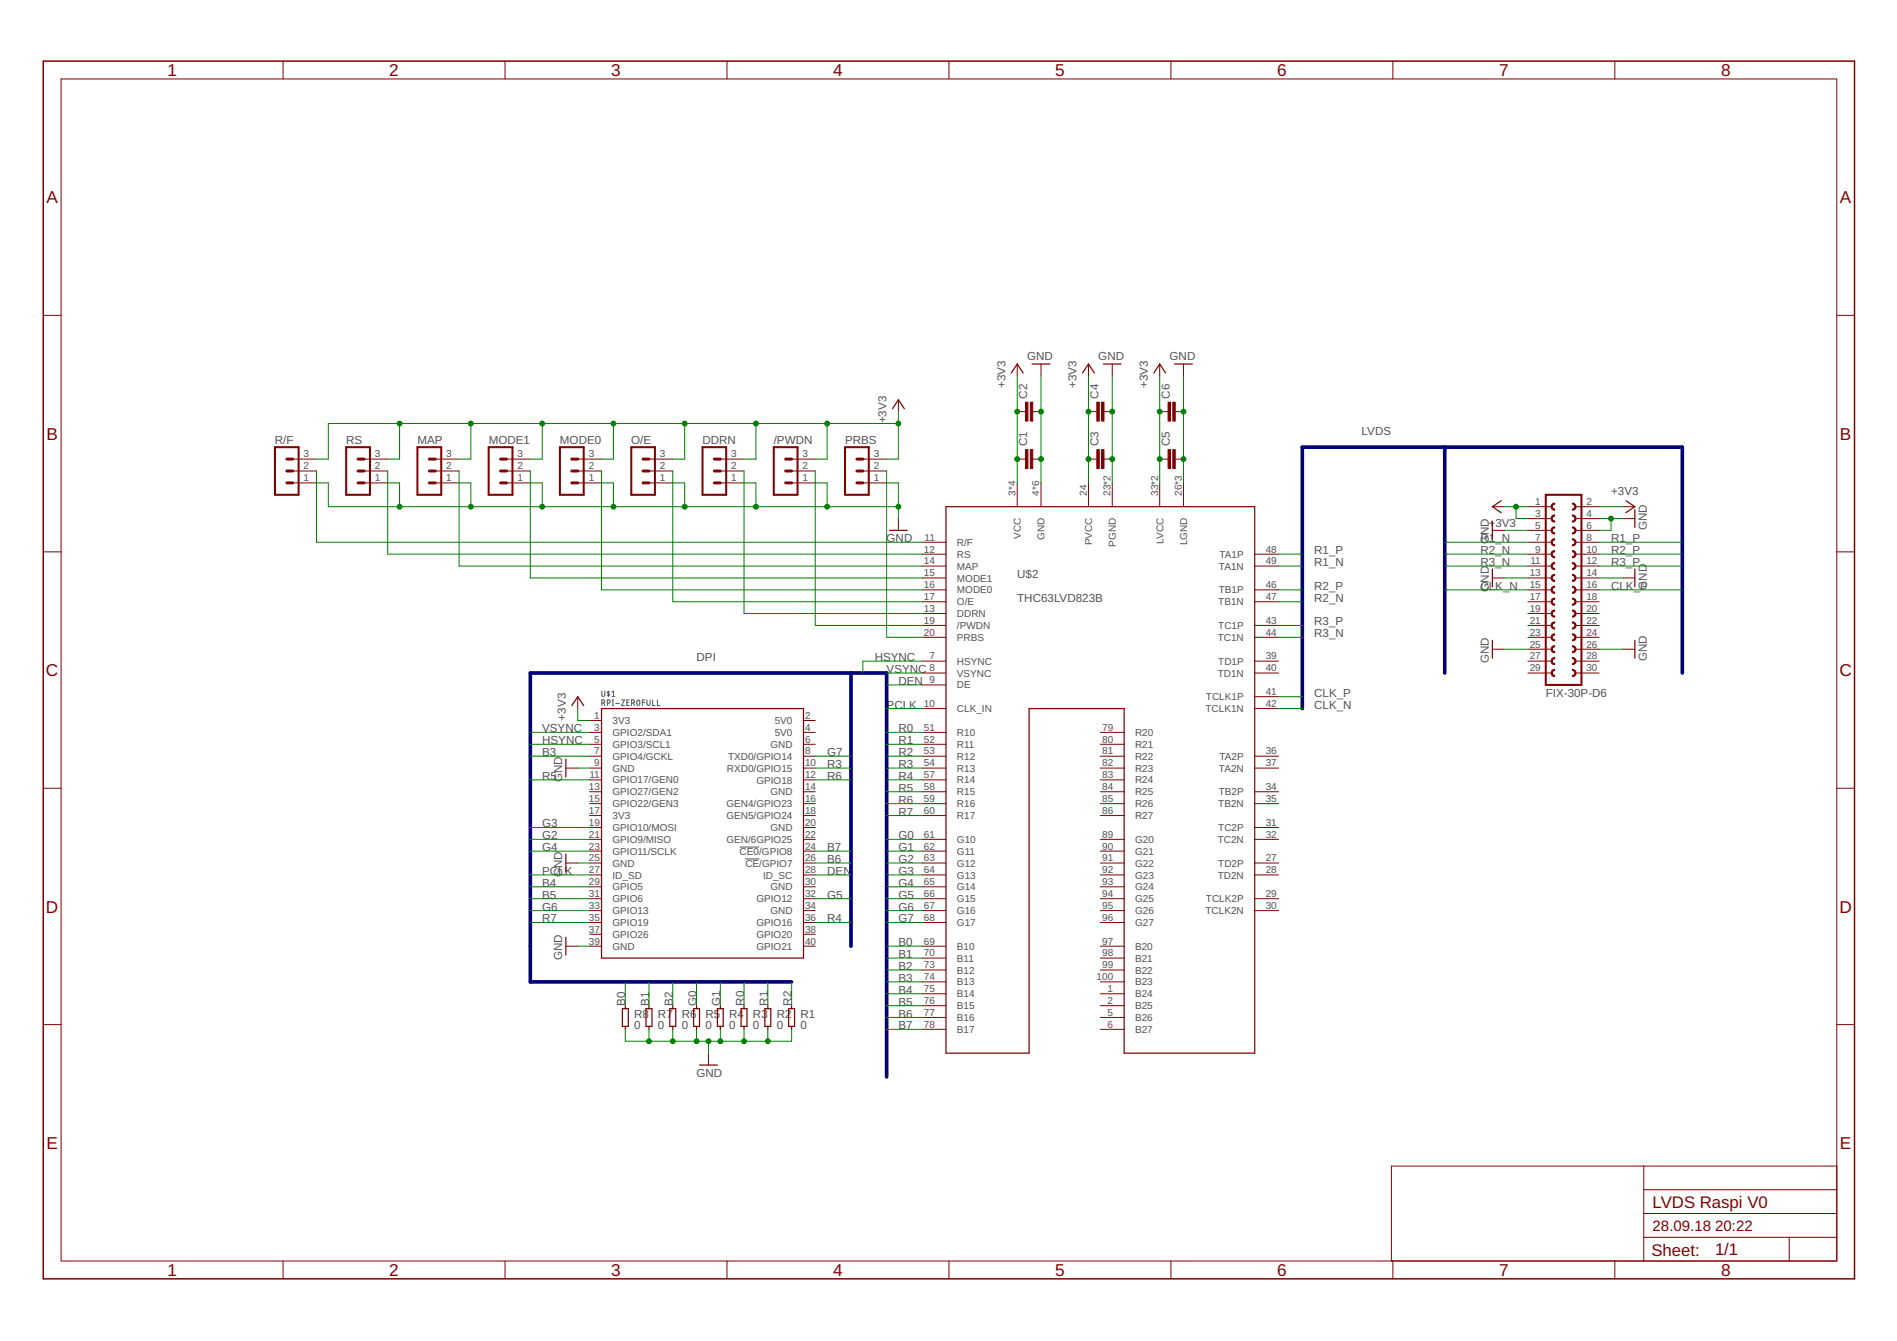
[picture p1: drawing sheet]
<svg xmlns="http://www.w3.org/2000/svg" width="297mm" height="210mm" viewBox="0 0 297 210" stroke-linecap="round" stroke-linejoin="round" font-family="sans-serif">
<g fill="none" stroke="#505050" stroke-width=".16">
<path d="M94.2 110h.3a.24 .24 0 0 0 .2-.2 .24 .24 0 0 0-.2-.2h-.3v.8M94.2 108.2v.6a.23 .23 0 0 0 .3 .2 .23 .23 0 0 0 .2-.2v-.6M94.5 110l.2 .4M95.1 110h.2a.24 .24 0 0 0 .3-.2 .24 .24 0 0 0-.3-.2h-.2v.8M95.3 108.2v.8M95.5 108.3h-.3l-.1 .1 .4 .4-.2 .1h-.2M95.8 108.4l.3-.2v.8M95.8 109h.5M95.9 109.6h.2M95.9 110.4h.2M96 109.6v.8M96.4 110.1h.6"/>
<path d="M97.3 109.6h.5l-.5 .8h.5M98.1 109.9h.3M98.5 109.6h-.4v.8h.4M98.9 110h.2a.24 .24 0 0 0 .3-.2 .24 .24 0 0 0-.3-.2h-.2v.8M99.2 110l.2 .4M99.8 109.7l.1-.1 .3 .1v.5a.23 .23 0 0 1-.3 .2 .23 .23 0 0 1-.2-.2zM100.6 109.9h.4M101 109.6h-.4v.8M101.3 109.6v.6a.24 .24 0 0 0 .2 .2 .24 .24 0 0 0 .3-.2v-.6M102.2 109.6v.8h.4M102.9 109.6v.8h.4M115.8 132.6h3.1"/>
<path d="M116.7 134.5h2.2"/>
</g>
<g fill="none" stroke="#800000" stroke-width=".19">
<path d="M158.3 58.4l1-1.4 .9 1.4M161.6 57h2.8M169.5 58.4l.9-1.4 1 1.4M172.8 57h2.8M180.7 58.4l.9-1.4 .9 1.4M183.9 57h2.8M139.8 64l.9-1.4 .9 1.4M148.1 79.3h48.4v85.5h-20.5v-53.9h-14.9v53.9h-13zM235.1 78.4l-1.4 .9 1.4 .9M254.6 78.4l1.4 .9-1.4 .9M256 79.8v2.7M139.3 83h2.8"/>
<path d="M233.7 81.6v2.8M233.7 89.1v2.8M256 89.1v2.8M88.6 118.8v2.8M89.5 110.4l1-1.3 .9 1.3M94.2 110.9h31.6v39.1h-31.6zM233.7 100.2v2.8M256 100.2v2.8M88.6 133.7v2.8M88.6 146.7v2.8M97.5 157.9h.9v2.8h-.9zM97.9 157.4v.5"/>
<path d="M101.2 157.9h.9v2.8h-.9zM101.6 157.4v.5M104.9 157.9h.9v2.8h-.9zM105.3 157.4v.5M108.6 157.9h.9v2.8h-.9zM109.1 157.4v.5M112.3 157.9h.9v2.8h-.9zM112.8 157.4v.5M116 157.9h1v2.8h-1zM116.5 157.4v.5M119.8 157.9h.9v2.8h-.9zM120.2 157.4v.5"/>
<path d="M123.5 157.9h.9v2.8h-.9zM124 157.4v.5M97.9 160.7v.4M101.6 160.7v.4M105.3 160.7v.4M109.1 160.7v.4M109.5 166.7h2.8M112.8 160.7v.4M116.5 160.7v.4M120.2 160.7v.4M124 160.7v.4"/>
</g>
<g fill="none" stroke="#800000" stroke-width=".16">
<path d="M9.6 12.4h278v185h-278zM44.3 9.6v2.8M79.1 9.6v2.8M113.8 9.6v2.8M148.6 9.6v2.8M183.3 9.6v2.8M218.1 9.6v2.8M252.9 9.6v2.8M6.8 49.4h2.8M159.3 57v1.8M163 57v1.8M170.4 57v1.8"/>
<path d="M174.2 57v1.8M181.6 57v1.8M185.3 57v1.8M287.6 49.4h2.8M45.8 75.6h3.8M45.8 73.7h3.8M45.8 71.9h3.8M57 75.6h3.7M57 73.7h3.7M57 71.9h3.7M68.2 75.6h3.7M68.2 73.7h3.7"/>
<path d="M68.2 71.9h3.7M79.3 75.6h3.7M79.3 73.7h3.7M79.3 71.9h3.7M90.5 75.6h3.7M90.5 73.7h3.7M90.5 71.9h3.7M101.6 75.6h3.7M101.6 73.7h3.7M101.6 71.9h3.7M112.8 75.6h3.7M112.8 73.7h3.7"/>
<path d="M112.8 71.9h3.7M124 75.6h3.7M124 73.7h3.7M124 71.9h3.7M135.1 75.6h3.7M135.1 73.7h3.7M135.1 71.9h3.7M140.7 62.6v1.8M159.3 75.6v3.7M159.3 71.9h1.3M159.3 64.4h1.3M161.7 71.9h1.3"/>
<path d="M161.7 64.4h1.3M163 75.6v3.7M170.4 75.6v3.7M170.4 71.9h1.3M170.4 64.4h1.3M172.8 71.9h1.4M172.8 64.4h1.4M174.2 75.6v3.7M181.6 75.6v3.7M181.6 71.9h1.3M181.6 64.4h1.3M184 71.9h1.3"/>
<path d="M184 64.4h1.3M185.3 75.6v3.7M233.7 79.3h1.8M239.2 79.3h3.8M246.7 79.3h3.7M254.1 79.3h1.9M6.8 86.4h2.8M140.7 81.2v1.8M144.4 99.8h3.7M144.4 97.9h3.7M144.4 96h3.7M144.4 94.2h3.7"/>
<path d="M144.4 92.3h3.7M144.4 90.5h3.7M144.4 88.6h3.7M144.4 86.7h3.7M144.4 84.9h3.7M196.5 99.8h3.7M196.5 97.9h3.7M196.5 94.2h3.7M196.5 92.3h3.7M196.5 88.6h3.7M196.5 86.7h3.7M233.7 90.5h1.8"/>
<path d="M233.7 83h1.8M239.2 99.8h3.8M239.2 97.9h3.8M239.2 96h3.8M239.2 94.2h3.8M239.2 92.3h3.8M239.2 90.5h3.8M239.2 88.6h3.8M239.2 86.7h3.8M239.2 84.9h3.8M239.2 81.2h3.8M239.2 83h3.8"/>
<path d="M246.7 99.8h3.7M246.7 97.9h3.7M246.7 96h3.7M246.7 94.2h3.7M246.7 92.3h3.7M246.7 90.5h3.7M246.7 88.6h3.7M246.7 86.7h3.7M246.7 84.9h3.7M246.7 81.2h3.7M246.7 83h3.7M254.1 90.5h1.9"/>
<path d="M254.1 81.2h1.9M287.6 86.4h2.8M90.5 109.1v1.8M92.3 112.8h1.9M92.3 114.6h1.9M92.3 116.5h1.9M92.3 118.4h1.9M125.8 112.8h1.9M125.8 114.6h1.9M125.8 116.5h1.9M125.8 118.4h1.9M144.4 114.6h3.7"/>
<path d="M144.4 116.5h3.7M144.4 118.4h3.7M144.4 110.9h3.7M144.4 103.5h3.7M144.4 105.3h3.7M144.4 107.2h3.7M172.3 114.6h3.7M172.3 116.5h3.7M172.3 118.4h3.7M196.5 118.4h3.7M196.5 110.9h3.7M196.5 103.5h3.7"/>
<path d="M196.5 105.3h3.7M196.5 109.1h3.7M233.7 101.6h1.8M239.2 103.5h3.8M239.2 105.3h3.8M239.2 101.6h3.8M246.7 103.5h3.7M246.7 105.3h3.7M246.7 101.6h3.7M254.1 101.6h1.9M6.8 123.4h2.8M88.6 120.2h1.9"/>
<path d="M88.6 135.1h1.9M92.3 120.2h1.9M92.3 122.1h1.9M92.3 123.9h1.9M92.3 125.8h1.9M92.3 127.7h1.9M92.3 129.5h1.9M92.3 131.4h1.9M92.3 133.2h1.9M92.3 135.1h1.9M92.3 136.9h1.9M92.3 138.8h1.9"/>
<path d="M125.8 120.2h1.9M125.8 122.1h1.9M125.8 123.9h1.9M125.8 125.8h1.9M125.8 127.7h1.9M125.8 129.5h1.9M125.8 131.4h1.9M125.8 133.2h1.9M125.8 135.1h1.9M125.8 136.9h1.9M125.8 138.8h1.9M144.4 120.2h3.7"/>
<path d="M144.4 122.1h3.7M144.4 123.9h3.7M144.4 125.8h3.7M144.4 127.7h3.7M144.4 131.4h3.7M144.4 133.2h3.7M144.4 135.1h3.7M144.4 136.9h3.7M144.4 138.8h3.7M172.3 120.2h3.7M172.3 122.1h3.7M172.3 123.9h3.7"/>
<path d="M172.3 125.8h3.7M172.3 127.7h3.7M172.3 131.4h3.7M172.3 133.2h3.7M172.3 135.1h3.7M172.3 136.9h3.7M172.3 138.8h3.7M196.5 120.2h3.7M196.5 123.9h3.7M196.5 125.8h3.7M196.5 129.5h3.7M196.5 131.4h3.7"/>
<path d="M196.5 135.1h3.7M196.5 136.9h3.7M287.6 123.4h2.8M88.6 148.1h1.9M92.3 140.7h1.9M92.3 142.5h1.9M92.3 144.4h1.9M92.3 146.2h1.9M92.3 148.1h1.9M125.8 140.7h1.9M125.8 142.5h1.9M125.8 144.4h1.9"/>
<path d="M125.8 146.2h1.9M125.8 148.1h1.9M144.4 140.7h3.7M144.4 142.5h3.7M144.4 144.4h3.7M144.4 148.1h3.7M144.4 150h3.7M144.4 151.8h3.7M144.4 153.7h3.7M144.4 155.6h3.7M144.4 157.4h3.7M144.4 159.3h3.7"/>
<path d="M172.3 140.7h3.7M172.3 142.5h3.7M172.3 144.4h3.7M172.3 148.1h3.7M172.3 150h3.7M172.3 151.8h3.7M172.3 153.7h3.7M172.3 155.6h3.7M172.3 157.4h3.7M172.3 159.3h3.7M196.5 140.7h3.7M196.5 142.5h3.7"/>
<path d="M6.8 160.4h2.8M110.9 164.8v1.9M144.4 161.1h3.7M172.3 161.1h3.7M287.6 160.4h2.8M44.3 197.4v2.8M79.1 197.4v2.8M113.8 197.4v2.8M148.6 197.4v2.8M183.3 197.4v2.8M218.1 197.4v2.8M252.9 197.4v2.8"/>
<path d="M257.4 193.7h30.2M257.4 182.5v14.9M257.4 189.9h30.2M257.4 186.2h30.2M280.2 193.7v3.7M287.6 182.5h-69.7v14.9"/>
</g>
<path d="M43.1 70h3.7v7.4h-3.7zM54.2 70h3.7v7.4h-3.7zM65.4 70h3.7v7.4h-3.7zM76.5 70h3.7v7.4h-3.7zM87.7 70h3.7v7.4h-3.7zM98.8 70h3.8v7.4h-3.8zM110 70h3.7v7.4h-3.7zM121.2 70h3.7v7.4h-3.7zM132.3 70h3.7v7.4h-3.7zM242 77.4h5.6v29.8h-5.6z" fill="none" stroke="#800000" stroke-width=".32"/>
<g fill="none" stroke="#800000" stroke-width=".47">
<path d="M44.9 71.9h.9M44.9 73.7h.9M44.9 75.6h.9M56.1 71.9h.9M56.1 73.7h.9M56.1 75.6h.9M67.2 71.9h1M67.2 73.7h1M67.2 75.6h1M78.4 71.9h.9M78.4 73.7h.9M78.4 75.6h.9"/>
<path d="M89.5 71.9h1M89.5 73.7h1M89.5 75.6h1M100.7 71.9h.9M100.7 73.7h.9M100.7 75.6h.9M111.9 71.9h.9M111.9 73.7h.9M111.9 75.6h.9M123 71.9h1M123 73.7h1M123 75.6h1"/>
<path d="M134.2 71.9h.9M134.2 73.7h.9M134.2 75.6h.9"/>
</g>
<g fill="#800000" stroke="#800000" stroke-width=".16">
<path d="M243 82.7l.3-.2h.1v.2a.37 .37 0 0 0-.3 .3 .37 .37 0 0 0 .3 .4v.2h-.1a.58 .58 0 0 1-.3-.9z" fill-rule="evenodd"/>
<path d="M243 80.8l.3-.2h.1v.2a.37 .37 0 0 0-.3 .4 .37 .37 0 0 0 .3 .3v.2h-.1a.58 .58 0 0 1-.3-.9z" fill-rule="evenodd"/>
<path d="M243 79l.3-.3h.1v.2a.37 .37 0 0 0-.3 .4 .37 .37 0 0 0 .3 .4v.2h-.1a.57 .57 0 0 1-.3-.9z" fill-rule="evenodd"/>
<path d="M246.2 82.5a.56 .56 0 0 1 .6 .5 .56 .56 0 0 1-.6 .6v-.2a.37 .37 0 0 0 .4-.4 .37 .37 0 0 0-.4-.3z" fill-rule="evenodd"/>
<path d="M246.2 80.6a.56 .56 0 0 1 .6 .6 .56 .56 0 0 1-.6 .5v-.2a.37 .37 0 0 0 .4-.3 .37 .37 0 0 0-.4-.4z" fill-rule="evenodd"/>
<path d="M246.2 78.7a.56 .56 0 0 1 .6 .6 .56 .56 0 0 1-.6 .6v-.2a.37 .37 0 0 0 .4-.4 .37 .37 0 0 0-.4-.4z" fill-rule="evenodd"/>
<path d="M243 86.4l.3-.2h.1v.2a.37 .37 0 0 0-.3 .4 .37 .37 0 0 0 .3 .3v.2h-.1a.59 .59 0 0 1-.3-.9z" fill-rule="evenodd"/>
<path d="M243 84.5l.3-.2h.1v.2a.37 .37 0 0 0-.3 .4 .37 .37 0 0 0 .3 .4v.1h-.1a.59 .59 0 0 1-.3-.9z" fill-rule="evenodd"/>
<path d="M246.2 86.2a.56 .56 0 0 1 .6 .6 .56 .56 0 0 1-.6 .5v-.2a.37 .37 0 0 0 .4-.3 .37 .37 0 0 0-.4-.4z" fill-rule="evenodd"/>
<path d="M246.2 84.3a.56 .56 0 0 1 .6 .6 .56 .56 0 0 1-.6 .5v-.1a.37 .37 0 0 0 .4-.4 .37 .37 0 0 0-.4-.4z" fill-rule="evenodd"/>
<path d="M243 92l.3-.2h.1v.1a.37 .37 0 0 0-.3 .4 .37 .37 0 0 0 .3 .4v.2h-.1a.57 .57 0 0 1-.3-.9z" fill-rule="evenodd"/>
<path d="M243 90.1l.3-.2h.1v.2a.37 .37 0 0 0-.3 .4 .37 .37 0 0 0 .3 .3v.2h-.1a.57 .57 0 0 1-.3-.9z" fill-rule="evenodd"/>
<path d="M243 88.2l.3-.1h.1v.1a.38 .38 0 0 0-.3 .4 .38 .38 0 0 0 .3 .4v.2h-.1a.57 .57 0 0 1-.3-1z" fill-rule="evenodd"/>
<path d="M246.2 91.8a.56 .56 0 0 1 .6 .5 .56 .56 0 0 1-.6 .6v-.2a.37 .37 0 0 0 .4-.4 .37 .37 0 0 0-.4-.4z" fill-rule="evenodd"/>
<path d="M246.2 89.9a.56 .56 0 0 1 .6 .6 .56 .56 0 0 1-.6 .5v-.2a.37 .37 0 0 0 .4-.3 .37 .37 0 0 0-.4-.4z" fill-rule="evenodd"/>
<path d="M246.2 88.1a.55 .55 0 0 1 .6 .5 .55 .55 0 0 1-.6 .6v-.2a.38 .38 0 0 0 .4-.4 .38 .38 0 0 0-.4-.4z" fill-rule="evenodd"/>
<path d="M243 95.7l.3-.2h.1v.2a.37 .37 0 0 0-.3 .3 .37 .37 0 0 0 .3 .4v.2h-.1a.58 .58 0 0 1-.3-.9z" fill-rule="evenodd"/>
<path d="M243 93.8l.3-.2h.1v.2a.37 .37 0 0 0-.3 .4 .37 .37 0 0 0 .3 .4v.1h-.1a.58 .58 0 0 1-.3-.9z" fill-rule="evenodd"/>
<path d="M246.2 95.5a.56 .56 0 0 1 .6 .5 .56 .56 0 0 1-.6 .6v-.2a.37 .37 0 0 0 .4-.4 .37 .37 0 0 0-.4-.3z" fill-rule="evenodd"/>
<path d="M246.2 93.6a.56 .56 0 0 1 .6 .6 .56 .56 0 0 1-.6 .5v-.1a.37 .37 0 0 0 .4-.4 .37 .37 0 0 0-.4-.4z" fill-rule="evenodd"/>
<path d="M243 101.3l.3-.2h.1v.1a.38 .38 0 0 0-.3 .4 .38 .38 0 0 0 .3 .4v.2h-.1a.57 .57 0 0 1-.3-.9z" fill-rule="evenodd"/>
<path d="M243 99.4l.3-.2h.1v.2a.37 .37 0 0 0-.3 .4 .37 .37 0 0 0 .3 .3v.2h-.1a.57 .57 0 0 1-.3-.9z" fill-rule="evenodd"/>
<path d="M243 97.5l.3-.2h.1v.2a.37 .37 0 0 0-.3 .4 .37 .37 0 0 0 .3 .4v.2h-.1a.59 .59 0 0 1-.3-1z" fill-rule="evenodd"/>
<path d="M246.2 101.1a.55 .55 0 0 1 .6 .5 .55 .55 0 0 1-.6 .6v-.2a.38 .38 0 0 0 .4-.4 .38 .38 0 0 0-.4-.4z" fill-rule="evenodd"/>
<path d="M246.2 99.2a.55 .55 0 0 1 .6 .6 .55 .55 0 0 1-.6 .5v-.2a.37 .37 0 0 0 .4-.3 .37 .37 0 0 0-.4-.4z" fill-rule="evenodd"/>
<path d="M246.2 97.3a.56 .56 0 0 1 .6 .6 .56 .56 0 0 1-.6 .6v-.2a.37 .37 0 0 0 .4-.4 .37 .37 0 0 0-.4-.4z" fill-rule="evenodd"/>
<path d="M243 105l.3-.2h.1v.2a.37 .37 0 0 0-.3 .3 .37 .37 0 0 0 .3 .4v.2h-.1a.58 .58 0 0 1-.3-.9z" fill-rule="evenodd"/>
<path d="M243 103.1l.3-.2h.1v.2a.37 .37 0 0 0-.3 .4 .37 .37 0 0 0 .3 .3v.2h-.1a.57 .57 0 0 1-.3-.9z" fill-rule="evenodd"/>
<path d="M246.2 104.8a.56 .56 0 0 1 .6 .5 .56 .56 0 0 1-.6 .6v-.2a.37 .37 0 0 0 .4-.4 .37 .37 0 0 0-.4-.3z" fill-rule="evenodd"/>
<path d="M246.2 102.9a.56 .56 0 0 1 .6 .6 .56 .56 0 0 1-.6 .5v-.2a.37 .37 0 0 0 .4-.3 .37 .37 0 0 0-.4-.4z" fill-rule="evenodd"/>
</g>
<g fill="#800000" stroke="#800000" stroke-width=".16">
<path d="M161.3 70.4h.4v2.9h-.4z"/>
<path d="M160.6 70.4h.4v2.9h-.4z"/>
<path d="M161.3 62.9h.4v3h-.4z"/>
<path d="M160.6 62.9h.4v3h-.4z"/>
<path d="M172.5 70.4h.4v2.9h-.4z"/>
<path d="M171.7 70.4h.4v2.9h-.4z"/>
<path d="M172.5 62.9h.4v3h-.4z"/>
<path d="M171.7 62.9h.4v3h-.4z"/>
<path d="M183.6 70.4h.4v2.9h-.4z"/>
<path d="M182.9 70.4h.4v2.9h-.4z"/>
<path d="M183.6 62.9h.4v3h-.4z"/>
<path d="M182.9 62.9h.4v3h-.4z"/>
</g>
<path d="M6.8 9.6h283.6v190.6h-283.6z" fill="none" stroke="#800000" stroke-width=".23"/>
<path d="M226.2 70v35.3M133.2 105.3v42.8M263.4 105.3v-35.3h-59.5v40.9M124 153.7h-41v-48.4h55.8v63.3" fill="none" stroke="#000080" stroke-width=".57"/>
<g fill="none" stroke="#008000" stroke-width=".16">
<path d="M159.3 58.8v16.8M163 58.8v16.8M170.4 58.8v16.8M174.2 58.8v16.8M181.6 58.8v16.8M185.3 58.8v16.8M49.6 73.7v11.2h94.8M49.6 75.6h1.8v3.7h89.3M60.7 73.7v13h83.7M60.7 75.6h1.9v3.7M62.6 66.3v5.6h-1.9M71.9 73.7v14.9h72.5"/>
<path d="M71.9 75.6h1.8v3.7M73.7 66.3v5.6h-1.8M83 73.7v16.8h61.4M83 75.6h1.9v3.7M84.9 66.3v5.6h-1.9M94.2 73.7v18.6h50.2M94.2 75.6h1.9v3.7M96.1 66.3v5.6h-1.9M105.3 73.7v20.5h39.1M105.3 75.6h1.9v3.7M107.2 66.3v5.6h-1.9M116.5 73.7v22.3h27.9"/>
<path d="M116.5 75.6h1.9v3.7M118.4 66.3v5.6h-1.9M127.7 73.7v24.2h16.7M127.7 75.6h1.8v3.7M129.5 66.3v5.6h-1.8M138.8 73.7v26.1h5.6M138.8 75.6h1.9v5.6M140.7 66.3h-89.3v5.6h-1.8M140.7 64.4v7.5h-1.9M235.5 79.3h3.7M237.4 79.3v1.9h1.8M250.4 79.3h3.7"/>
<path d="M200.2 86.7h3.7M200.2 88.6h3.7M200.2 92.3h3.7M200.2 94.2h3.7M200.2 97.9h3.7M200.2 99.8h3.7M226.2 84.9h13M226.2 86.7h13M226.2 88.6h13M226.2 92.3h13M235.5 90.5h3.7M235.5 83h3.7"/>
<path d="M250.4 84.9h13M250.4 86.7h13M250.4 88.6h13M250.4 90.5h3.7M250.4 92.3h13M250.4 81.2h3.7M252.3 81.2v1.8h-1.9M83 118.4h9.3M83 116.5h9.3M83 114.6h9.3M90.5 110.9v1.9h1.8M127.7 118.4h5.5"/>
<path d="M138.8 118.4h5.6M138.8 116.5h5.6M138.8 114.6h5.6M138.8 105.3h5.6M138.8 110.9h5.6M138.8 107.2h5.6M144.4 103.5h-9.3v1.8M200.2 110.9h3.7M200.2 109.1h3.7M235.5 101.6h3.7M250.4 101.6h3.7M83 122.1h9.3"/>
<path d="M83 131.4h9.3M83 133.2h9.3M83 136.9h9.3M83 129.5h9.3M83 138.8h9.3M90.5 120.2h1.8M90.5 135.1h1.8M127.7 122.1h5.5M127.7 120.2h5.5M127.7 133.2h5.5M127.7 135.1h5.5M127.7 136.9h5.5"/>
<path d="M138.8 127.7h5.6M138.8 125.8h5.6M138.8 122.1h5.6M138.8 123.9h5.6M138.8 120.2h5.6M138.8 131.4h5.6M138.8 133.2h5.6M138.8 135.1h5.6M138.8 136.9h5.6M138.8 138.8h5.6M83 144.4h9.3M83 140.7h9.3"/>
<path d="M83 142.5h9.3M90.5 148.1h1.8M97.9 153.7v3.7M101.6 153.7v3.7M105.3 153.7v3.7M109.1 153.7v3.7M112.8 153.7v3.7M116.5 153.7v3.7M120.2 153.7v3.7M124 153.7v3.7M127.7 144.4h5.5M127.7 140.7h5.5"/>
<path d="M138.8 144.4h5.6M138.8 140.7h5.6M138.8 142.5h5.6M138.8 148.1h5.6M138.8 150h5.6M138.8 151.8h5.6M138.8 153.7h5.6M138.8 155.6h5.6M138.8 157.4h5.6M138.8 159.3h5.6M97.9 161.1v1.9h26.1v-1.9M101.6 161.1v1.9"/>
<path d="M105.3 161.1v1.9M109.1 161.1v1.9M110.9 163v1.8M112.8 161.1v1.9M116.5 161.1v1.9M120.2 161.1v1.9M138.8 161.1h5.6"/>
</g>
<g fill="#008000" stroke="#008000" stroke-width=".16">
<circle cx="120.2" cy="163" r=".38"/>
<circle cx="116.5" cy="163" r=".38"/>
<circle cx="112.8" cy="163" r=".38"/>
<circle cx="109.1" cy="163" r=".38"/>
<circle cx="105.3" cy="163" r=".38"/>
<circle cx="101.6" cy="163" r=".38"/>
<circle cx="110.9" cy="163" r=".38"/>
<circle cx="129.5" cy="79.3" r=".38"/>
<circle cx="118.4" cy="79.3" r=".38"/>
<circle cx="107.2" cy="79.3" r=".38"/>
<circle cx="96.1" cy="79.3" r=".38"/>
<circle cx="84.9" cy="79.3" r=".38"/>
<circle cx="73.7" cy="79.3" r=".38"/>
<circle cx="62.6" cy="79.3" r=".38"/>
<circle cx="140.7" cy="79.3" r=".38"/>
<circle cx="163" cy="71.9" r=".38"/>
<circle cx="163" cy="64.4" r=".38"/>
<circle cx="174.2" cy="71.9" r=".38"/>
<circle cx="174.2" cy="64.4" r=".38"/>
<circle cx="185.3" cy="71.9" r=".38"/>
<circle cx="185.3" cy="64.4" r=".38"/>
<circle cx="252.3" cy="81.2" r=".38"/>
<circle cx="62.6" cy="66.3" r=".38"/>
<circle cx="73.7" cy="66.3" r=".38"/>
<circle cx="84.9" cy="66.3" r=".38"/>
<circle cx="96.1" cy="66.3" r=".38"/>
<circle cx="107.2" cy="66.3" r=".38"/>
<circle cx="118.4" cy="66.3" r=".38"/>
<circle cx="129.5" cy="66.3" r=".38"/>
<circle cx="140.7" cy="66.3" r=".38"/>
<circle cx="159.3" cy="71.9" r=".38"/>
<circle cx="159.3" cy="64.4" r=".38"/>
<circle cx="170.4" cy="71.9" r=".38"/>
<circle cx="170.4" cy="64.4" r=".38"/>
<circle cx="181.6" cy="71.9" r=".38"/>
<circle cx="181.6" cy="64.4" r=".38"/>
<circle cx="237.4" cy="79.3" r=".38"/>
</g>
<g font-size="2.7" fill="#800000">
<text x="26.2" y="11.9">1</text>
<text x="61" y="11.9">2</text>
<text x="95.7" y="11.9">3</text>
<text x="130.5" y="11.9">4</text>
<text x="165.2" y="11.9">5</text>
<text x="200" y="11.9">6</text>
<text x="234.7" y="11.9">7</text>
<text x="269.5" y="11.9">8</text>
<text x="7.3" y="31.8">A</text>
<text x="288.1" y="31.8">A</text>
<text x="7.3" y="68.8">B</text>
<text x="288.1" y="68.8">B</text>
<text x="7.2" y="105.8">C</text>
<text x="288" y="105.8">C</text>
<text x="7.2" y="142.8">D</text>
<text x="288" y="142.8">D</text>
<text x="7.3" y="179.8">E</text>
<text x="288.1" y="179.8">E</text>
<text x="26.2" y="199.7">1</text>
<text x="61" y="199.7">2</text>
<text x="95.7" y="199.7">3</text>
<text x="130.5" y="199.7">4</text>
<text x="165.2" y="199.7">5</text>
<text x="200" y="199.7">6</text>
<text x="234.7" y="199.7">7</text>
<text x="269.5" y="199.7">8</text>
</g>
<g font-size="2.6" fill="#800000">
<text x="258.8" y="189">LVDS Raspi V0</text>
<text x="258.6" y="196.6">Sheet:</text>
<text x="268.5" y="196.5">1/1</text>
</g>
<g font-size="2.3" fill="#800000">
<text x="258.8" y="192.7">28.09.18</text>
<text x="268.6" y="192.7">20:22</text>
</g>
<g font-size="1.8" fill="#505050">
<text x="160.8" y="56.4">GND</text>
<text x="172" y="56.4">GND</text>
<text x="183.1" y="56.4">GND</text>
<text x="157.4" y="60.7" transform="rotate(-90 157.4 60.7)">+3V3</text>
<text x="160.9" y="62.4" transform="rotate(-90 160.9 62.4)">C2</text>
<text x="168.6" y="60.7" transform="rotate(-90 168.6 60.7)">+3V3</text>
<text x="172" y="62.4" transform="rotate(-90 172 62.4)">C4</text>
<text x="179.7" y="60.7" transform="rotate(-90 179.7 60.7)">+3V3</text>
<text x="183.2" y="62.4" transform="rotate(-90 183.2 62.4)">C6</text>
<text x="43" y="69.4">R/F</text>
<text x="54.2" y="69.4">RS</text>
<text x="65.4" y="69.4">MAP</text>
<text x="76.5" y="69.4">MODE1</text>
<text x="87.7" y="69.4">MODE0</text>
<text x="98.8" y="69.4">O/E</text>
<text x="110" y="69.4">DDRN</text>
<text x="121.2" y="69.4">/PWDN</text>
<text x="132.3" y="69.4">PRBS</text>
<text x="138.8" y="66.3" transform="rotate(-90 138.8 66.3)">+3V3</text>
<text x="160.9" y="69.8" transform="rotate(-90 160.9 69.8)">C1</text>
<text x="172" y="69.8" transform="rotate(-90 172 69.8)">C3</text>
<text x="183.2" y="69.8" transform="rotate(-90 183.2 69.8)">C5</text>
<text x="213.2" y="68.1">LVDS</text>
<text x="252.3" y="77.4">+3V3</text>
<text x="233.1" y="82.5">+</text>
<text x="234.2" y="82.5">3V3</text>
<text x="257.8" y="83" transform="rotate(-90 257.8 83)">GND</text>
<text x="138.8" y="84.9">GND</text>
<text x="205.8" y="86.7">R1_P</text>
<text x="205.8" y="88.6">R1_N</text>
<text x="231.8" y="84.9">R1_N</text>
<text x="231.8" y="86.7">R2_N</text>
<text x="231.8" y="88.6">R3_N</text>
<text x="233.1" y="85.2" transform="rotate(-90 233.1 85.2)">GND</text>
<text x="252.3" y="84.9">R1_P</text>
<text x="252.3" y="86.7">R2_P</text>
<text x="252.3" y="88.6">R3_P</text>
<text x="159.3" y="90.5">U$2</text>
<text x="159.3" y="94.2">THC63LVD823B</text>
<text x="205.8" y="92.3">R2_P</text>
<text x="205.8" y="94.2">R2_N</text>
<text x="231.8" y="92.3">CLK_N</text>
<text x="233.1" y="92.6" transform="rotate(-90 233.1 92.6)">GND</text>
<text x="252.3" y="92.3">CLK_P</text>
<text x="257.8" y="92.3" transform="rotate(-90 257.8 92.3)">GND</text>
<text x="205.8" y="97.9">R3_P</text>
<text x="205.8" y="99.8">R3_N</text>
<text x="109.1" y="103.5">DPI</text>
<text x="137" y="103.5">HSYNC</text>
<text x="138.8" y="105.3">VSYNC</text>
<text x="140.7" y="107.2">DEN</text>
<text x="233.1" y="103.8" transform="rotate(-90 233.1 103.8)">GND</text>
<text x="257.8" y="103.5" transform="rotate(-90 257.8 103.5)">GND</text>
<text x="88.6" y="112.8" transform="rotate(-90 88.6 112.8)">+3V3</text>
<text x="138.8" y="110.9">PCLK</text>
<text x="205.8" y="109.1">CLK_P</text>
<text x="205.8" y="110.9">CLK_N</text>
<text x="242" y="109">FIX-30P-D6</text>
<text x="84.9" y="114.6">VSYNC</text>
<text x="84.9" y="116.5">HSYNC</text>
<text x="84.9" y="118.4">B3</text>
<text x="129.5" y="118.4">G7</text>
<text x="140.7" y="118.4">R2</text>
<text x="140.7" y="116.5">R1</text>
<text x="140.7" y="114.6">R0</text>
<text x="84.9" y="122.1">R5</text>
<text x="88" y="122.4" transform="rotate(-90 88 122.4)">GND</text>
<text x="129.5" y="122.1">R6</text>
<text x="129.5" y="120.2">R3</text>
<text x="140.7" y="125.8">R6</text>
<text x="140.7" y="123.9">R5</text>
<text x="140.7" y="122.1">R4</text>
<text x="140.7" y="120.2">R3</text>
<text x="84.9" y="131.4">G2</text>
<text x="84.9" y="129.5">G3</text>
<text x="140.7" y="127.7">R7</text>
<text x="140.7" y="131.4">G0</text>
<text x="84.9" y="133.2">G4</text>
<text x="84.9" y="137">PCLK</text>
<text x="88" y="137.3" transform="rotate(-90 88 137.3)">GND</text>
<text x="129.5" y="135.1">B6</text>
<text x="129.5" y="133.2">B7</text>
<text x="129.5" y="137">DEN</text>
<text x="140.7" y="133.2">G1</text>
<text x="140.7" y="135.1">G2</text>
<text x="140.7" y="137">G3</text>
<text x="84.9" y="142.5">G6</text>
<text x="84.9" y="138.8">B4</text>
<text x="84.9" y="140.7">B5</text>
<text x="129.5" y="140.7">G5</text>
<text x="140.7" y="138.8">G4</text>
<text x="140.7" y="140.7">G5</text>
<text x="140.7" y="142.5">G6</text>
<text x="84.9" y="144.4">R7</text>
<text x="129.5" y="144.4">R4</text>
<text x="140.7" y="144.4">G7</text>
<text x="140.7" y="148.1">B0</text>
<text x="140.7" y="150">B1</text>
<text x="88" y="150.3" transform="rotate(-90 88 150.3)">GND</text>
<text x="140.7" y="151.8">B2</text>
<text x="140.7" y="153.7">B3</text>
<text x="140.7" y="155.5">B4</text>
<text x="97.9" y="157.4" transform="rotate(-90 97.9 157.4)">B0</text>
<text x="99.3" y="161.1">0</text>
<text x="99.3" y="159.3">R8</text>
<text x="101.6" y="157.4" transform="rotate(-90 101.6 157.4)">B1</text>
<text x="103" y="161.1">0</text>
<text x="103" y="159.3">R7</text>
<text x="105.3" y="157.4" transform="rotate(-90 105.3 157.4)">B2</text>
<text x="106.7" y="161.1">0</text>
<text x="106.7" y="159.3">R6</text>
<text x="109.1" y="157.4" transform="rotate(-90 109.1 157.4)">G0</text>
<text x="110.5" y="161.1">0</text>
<text x="110.5" y="159.3">R5</text>
<text x="112.8" y="157.4" transform="rotate(-90 112.8 157.4)">G1</text>
<text x="114.2" y="161.1">0</text>
<text x="114.2" y="159.3">R4</text>
<text x="116.5" y="157.4" transform="rotate(-90 116.5 157.4)">R0</text>
<text x="117.9" y="161.1">0</text>
<text x="117.9" y="159.3">R3</text>
<text x="120.2" y="157.4" transform="rotate(-90 120.2 157.4)">R1</text>
<text x="121.6" y="161.1">0</text>
<text x="121.6" y="159.3">R2</text>
<text x="123.9" y="157.4" transform="rotate(-90 123.9 157.4)">R2</text>
<text x="125.3" y="161.1">0</text>
<text x="125.3" y="159.3">R1</text>
<text x="140.7" y="157.4">B5</text>
<text x="140.7" y="159.3">B6</text>
<text x="140.7" y="161.1">B7</text>
<text x="109.1" y="168.6">GND</text>
</g>
<g font-size="1.6" fill="#505050">
<text x="47.5" y="71.6">3</text>
<text x="58.7" y="71.6">3</text>
<text x="69.9" y="71.6">3</text>
<text x="81" y="71.6">3</text>
<text x="92.2" y="71.6">3</text>
<text x="103.3" y="71.6">3</text>
<text x="114.5" y="71.6">3</text>
<text x="125.7" y="71.6">3</text>
<text x="136.8" y="71.6">3</text>
<text x="47.5" y="75.3">1</text>
<text x="47.5" y="73.5">2</text>
<text x="58.7" y="75.3">1</text>
<text x="58.7" y="73.5">2</text>
<text x="69.9" y="75.3">1</text>
<text x="69.9" y="73.5">2</text>
<text x="81" y="75.3">1</text>
<text x="81" y="73.5">2</text>
<text x="92.2" y="75.3">1</text>
<text x="92.2" y="73.5">2</text>
<text x="103.3" y="75.3">1</text>
<text x="103.3" y="73.5">2</text>
<text x="114.5" y="75.3">1</text>
<text x="114.5" y="73.5">2</text>
<text x="125.7" y="75.3">1</text>
<text x="125.7" y="73.5">2</text>
<text x="136.8" y="75.3">1</text>
<text x="136.8" y="73.5">2</text>
<text x="159" y="77.6" transform="rotate(-90 159 77.6)">3*4</text>
<text x="162.7" y="77.6" transform="rotate(-90 162.7 77.6)">4*6</text>
<text x="170.2" y="77.6" transform="rotate(-90 170.2 77.6)">24</text>
<text x="173.9" y="77.6" transform="rotate(-90 173.9 77.6)">23*2</text>
<text x="181.3" y="77.6" transform="rotate(-90 181.3 77.6)">33*2</text>
<text x="185.1" y="77.6" transform="rotate(-90 185.1 77.6)">26*3</text>
<text x="240.4" y="79">1</text>
<text x="240.4" y="80.9">3</text>
<text x="240.4" y="82.8">5</text>
<text x="248.4" y="79">2</text>
<text x="248.4" y="80.9">4</text>
<text x="248.4" y="82.8">6</text>
<text x="144.7" y="88.3">14</text>
<text x="144.7" y="86.5">12</text>
<text x="144.8" y="84.6">11</text>
<text x="149.8" y="89.2">MAP</text>
<text x="149.8" y="87.3">RS</text>
<text x="149.8" y="85.4">R/F</text>
<text x="159.8" y="84.3" transform="rotate(-90 159.8 84.3)">VCC</text>
<text x="163.6" y="84.5" transform="rotate(-90 163.6 84.5)">GND</text>
<text x="171" y="85.4" transform="rotate(-90 171 85.4)">PVCC</text>
<text x="174.7" y="85.5" transform="rotate(-90 174.7 85.5)">PGND</text>
<text x="182.2" y="85.1" transform="rotate(-90 182.2 85.1)">LVCC</text>
<text x="185.9" y="85.4" transform="rotate(-90 185.9 85.4)">LGND</text>
<text x="190.9" y="89.2">TA1N</text>
<text x="191" y="87.3">TA1P</text>
<text x="198.2" y="86.5">48</text>
<text x="198.2" y="88.3">49</text>
<text x="239.6" y="88.3">11</text>
<text x="240.4" y="84.6">7</text>
<text x="240.4" y="86.5">9</text>
<text x="248.4" y="84.6">8</text>
<text x="248.4" y="86.5">10</text>
<text x="248.4" y="88.3">12</text>
<text x="144.7" y="95.8">13</text>
<text x="144.7" y="93.9">17</text>
<text x="144.7" y="92.1">16</text>
<text x="144.7" y="90.2">15</text>
<text x="149.8" y="94.7">O/E</text>
<text x="149.8" y="92.9">MODE0</text>
<text x="149.8" y="91">MODE1</text>
<text x="190.8" y="94.7">TB1N</text>
<text x="190.8" y="92.9">TB1P</text>
<text x="198.2" y="92.1">46</text>
<text x="198.2" y="93.9">47</text>
<text x="239.5" y="90.2">13</text>
<text x="239.5" y="92.1">15</text>
<text x="239.5" y="93.9">17</text>
<text x="239.5" y="95.8">19</text>
<text x="248.4" y="90.2">14</text>
<text x="248.4" y="92.1">16</text>
<text x="248.4" y="93.9">18</text>
<text x="248.4" y="95.8">20</text>
<text x="144.7" y="99.5">20</text>
<text x="144.7" y="97.6">19</text>
<text x="149.8" y="100.3">PRBS</text>
<text x="149.8" y="98.5">/PWDN</text>
<text x="149.8" y="96.6">DDRN</text>
<text x="190.7" y="100.3">TC1N</text>
<text x="190.8" y="98.5">TC1P</text>
<text x="198.2" y="97.6">43</text>
<text x="198.2" y="99.5">44</text>
<text x="239.5" y="97.6">21</text>
<text x="239.5" y="99.5">23</text>
<text x="239.5" y="101.4">25</text>
<text x="248.4" y="97.6">22</text>
<text x="248.4" y="99.5">24</text>
<text x="248.4" y="101.4">26</text>
<text x="145.5" y="103.2">7</text>
<text x="145.5" y="105.1">8</text>
<text x="145.5" y="106.9">9</text>
<text x="149.8" y="104">HSYNC</text>
<text x="149.8" y="105.9">VSYNC</text>
<text x="149.8" y="107.8">DE</text>
<text x="190.7" y="105.9">TD1N</text>
<text x="190.8" y="104">TD1P</text>
<text x="198.2" y="103.2">39</text>
<text x="198.2" y="105.1">40</text>
<text x="239.5" y="103.2">27</text>
<text x="239.5" y="105.1">29</text>
<text x="248.4" y="103.2">28</text>
<text x="248.4" y="105.1">30</text>
<text x="93.1" y="112.5">1</text>
<text x="95.9" y="113.3">3V3</text>
<text x="121.3" y="113.3">5V0</text>
<text x="126.1" y="112.5">2</text>
<text x="144.7" y="110.7">10</text>
<text x="149.8" y="111.5">CLK_IN</text>
<text x="188.8" y="111.5">TCLK1N</text>
<text x="188.8" y="109.6">TCLK1P</text>
<text x="198.2" y="108.8">41</text>
<text x="198.2" y="110.7">42</text>
<text x="93.1" y="114.4">3</text>
<text x="93.1" y="116.2">5</text>
<text x="93.1" y="118.1">7</text>
<text x="93.1" y="120">9</text>
<text x="95.9" y="115.2">GPIO2/SDA1</text>
<text x="95.9" y="117.1">GPIO3/SCL1</text>
<text x="95.9" y="118.9">GPIO4/GCKL</text>
<text x="114" y="118.9">TXD0/GPIO14</text>
<text x="120.6" y="117.1">GND</text>
<text x="121.3" y="115.2">5V0</text>
<text x="126.1" y="114.4">4</text>
<text x="126.1" y="116.2">6</text>
<text x="126.1" y="118.1">8</text>
<text x="126.1" y="120">10</text>
<text x="144.7" y="114.4">51</text>
<text x="144.7" y="116.2">52</text>
<text x="144.7" y="118.1">53</text>
<text x="144.7" y="120">54</text>
<text x="149.8" y="115.2">R10</text>
<text x="149.8" y="117.1">R11</text>
<text x="149.8" y="118.9">R12</text>
<text x="172.6" y="114.4">79</text>
<text x="172.6" y="116.2">80</text>
<text x="172.6" y="118.1">81</text>
<text x="172.6" y="120">82</text>
<text x="177.7" y="115.2">R20</text>
<text x="177.7" y="117.1">R21</text>
<text x="177.7" y="118.9">R22</text>
<text x="191" y="118.9">TA2P</text>
<text x="198.2" y="118.1">36</text>
<text x="198.2" y="120">37</text>
<text x="92.2" y="123.7">13</text>
<text x="92.2" y="125.5">15</text>
<text x="92.3" y="121.8">11</text>
<text x="95.9" y="120.8">GND</text>
<text x="95.9" y="122.6">GPIO17/GEN0</text>
<text x="95.9" y="124.5">GPIO27/GEN2</text>
<text x="113.8" y="120.8">RXD0/GPIO15</text>
<text x="118.4" y="122.6">GPIO18</text>
<text x="120.6" y="124.5">GND</text>
<text x="126.1" y="121.8">12</text>
<text x="126.1" y="123.7">14</text>
<text x="126.1" y="125.5">16</text>
<text x="144.7" y="121.8">57</text>
<text x="144.7" y="123.7">58</text>
<text x="144.7" y="125.5">59</text>
<text x="149.8" y="120.8">R13</text>
<text x="149.8" y="122.6">R14</text>
<text x="149.8" y="124.5">R15</text>
<text x="172.6" y="121.8">83</text>
<text x="172.6" y="123.7">84</text>
<text x="172.6" y="125.5">85</text>
<text x="177.7" y="120.8">R23</text>
<text x="177.7" y="122.6">R24</text>
<text x="177.7" y="124.5">R25</text>
<text x="190.8" y="124.5">TB2P</text>
<text x="190.9" y="120.8">TA2N</text>
<text x="198.2" y="123.7">34</text>
<text x="198.2" y="125.5">35</text>
<text x="92.2" y="127.4">17</text>
<text x="92.2" y="129.3">19</text>
<text x="92.2" y="131.1">21</text>
<text x="95.9" y="126.4">GPIO22/GEN3</text>
<text x="95.9" y="128.2">3V3</text>
<text x="95.9" y="130.1">GPIO10/MOSI</text>
<text x="95.9" y="131.9">GPIO9/MISO</text>
<text x="113.7" y="126.4">GEN4/GPIO23</text>
<text x="113.7" y="128.2">GEN5/GPIO24</text>
<text x="113.7" y="131.9">GEN/6GPIO25</text>
<text x="120.6" y="130.1">GND</text>
<text x="126.1" y="127.4">18</text>
<text x="126.1" y="129.3">20</text>
<text x="126.1" y="131.1">22</text>
<text x="144.7" y="127.4">60</text>
<text x="144.7" y="131.1">61</text>
<text x="149.8" y="126.4">R16</text>
<text x="149.8" y="128.2">R17</text>
<text x="149.8" y="131.9">G10</text>
<text x="172.6" y="127.4">86</text>
<text x="172.6" y="131.1">89</text>
<text x="177.7" y="126.4">R26</text>
<text x="177.7" y="128.2">R27</text>
<text x="177.7" y="131.9">G20</text>
<text x="190.7" y="131.9">TC2N</text>
<text x="190.8" y="126.4">TB2N</text>
<text x="190.8" y="130.1">TC2P</text>
<text x="198.2" y="129.3">31</text>
<text x="198.2" y="131.1">32</text>
<text x="92.2" y="133">23</text>
<text x="92.2" y="134.8">25</text>
<text x="92.2" y="136.7">27</text>
<text x="95.9" y="133.8">GPIO11/SCLK</text>
<text x="95.9" y="135.7">GND</text>
<text x="95.9" y="137.5">ID_SD</text>
<text x="115.8" y="133.8">CE0/GPIO8</text>
<text x="116.7" y="135.7">CE/GPIO7</text>
<text x="119.5" y="137.5">ID_SC</text>
<text x="126.1" y="133">24</text>
<text x="126.1" y="134.8">26</text>
<text x="126.1" y="136.7">28</text>
<text x="144.7" y="133">62</text>
<text x="144.7" y="134.8">63</text>
<text x="144.7" y="136.7">64</text>
<text x="149.8" y="133.8">G11</text>
<text x="149.8" y="135.7">G12</text>
<text x="149.8" y="137.5">G13</text>
<text x="172.6" y="133">90</text>
<text x="172.6" y="134.8">91</text>
<text x="172.6" y="136.7">92</text>
<text x="177.7" y="133.8">G21</text>
<text x="177.7" y="135.7">G22</text>
<text x="177.7" y="137.5">G23</text>
<text x="190.7" y="137.5">TD2N</text>
<text x="190.8" y="135.7">TD2P</text>
<text x="198.2" y="134.8">27</text>
<text x="198.2" y="136.7">28</text>
<text x="92.2" y="138.6">29</text>
<text x="92.2" y="140.4">31</text>
<text x="92.2" y="142.3">33</text>
<text x="95.9" y="139.4">GPIO5</text>
<text x="95.9" y="141.2">GPIO6</text>
<text x="95.9" y="143.1">GPIO13</text>
<text x="118.4" y="141.2">GPIO12</text>
<text x="120.6" y="139.4">GND</text>
<text x="120.6" y="143.1">GND</text>
<text x="126.1" y="138.6">30</text>
<text x="126.1" y="140.4">32</text>
<text x="126.1" y="142.3">34</text>
<text x="144.7" y="138.6">65</text>
<text x="144.7" y="140.4">66</text>
<text x="144.7" y="142.3">67</text>
<text x="149.8" y="139.4">G14</text>
<text x="149.8" y="141.2">G15</text>
<text x="149.8" y="143.1">G16</text>
<text x="172.6" y="138.6">93</text>
<text x="172.6" y="140.4">94</text>
<text x="172.6" y="142.3">95</text>
<text x="177.7" y="139.4">G24</text>
<text x="177.7" y="141.2">G25</text>
<text x="177.7" y="143.1">G26</text>
<text x="188.8" y="143.1">TCLK2N</text>
<text x="188.8" y="141.2">TCLK2P</text>
<text x="198.2" y="140.4">29</text>
<text x="198.2" y="142.3">30</text>
<text x="92.2" y="144.1">35</text>
<text x="92.2" y="146">37</text>
<text x="92.2" y="147.8">39</text>
<text x="95.9" y="144.9">GPIO19</text>
<text x="95.9" y="146.8">GPIO26</text>
<text x="95.9" y="148.7">GND</text>
<text x="118.4" y="145">GPIO16</text>
<text x="118.4" y="146.8">GPIO20</text>
<text x="118.4" y="148.7">GPIO21</text>
<text x="126.1" y="144.1">36</text>
<text x="126.1" y="146">38</text>
<text x="126.1" y="147.8">40</text>
<text x="144.7" y="144.1">68</text>
<text x="144.7" y="147.8">69</text>
<text x="144.7" y="149.7">70</text>
<text x="149.8" y="144.9">G17</text>
<text x="149.8" y="148.7">B10</text>
<text x="172.6" y="144.1">96</text>
<text x="172.6" y="147.8">97</text>
<text x="172.6" y="149.7">98</text>
<text x="177.7" y="144.9">G27</text>
<text x="177.7" y="148.7">B20</text>
<text x="144.7" y="151.6">73</text>
<text x="144.7" y="153.4">74</text>
<text x="144.7" y="155.3">75</text>
<text x="149.8" y="150.5">B11</text>
<text x="149.8" y="152.4">B12</text>
<text x="149.8" y="154.2">B13</text>
<text x="171.7" y="153.4">100</text>
<text x="172.6" y="151.6">99</text>
<text x="173.4" y="155.3">1</text>
<text x="177.7" y="150.5">B21</text>
<text x="177.7" y="152.4">B22</text>
<text x="177.7" y="154.2">B23</text>
<text x="144.7" y="157.1">76</text>
<text x="144.7" y="159">77</text>
<text x="144.7" y="160.9">78</text>
<text x="149.8" y="156.1">B14</text>
<text x="149.8" y="158">B15</text>
<text x="149.8" y="159.8">B16</text>
<text x="149.8" y="161.7">B17</text>
<text x="173.4" y="157.1">2</text>
<text x="173.4" y="159">5</text>
<text x="173.4" y="160.9">6</text>
<text x="177.7" y="156.1">B24</text>
<text x="177.7" y="158">B25</text>
<text x="177.7" y="159.8">B26</text>
<text x="177.7" y="161.7">B27</text>
</g>
</svg>
